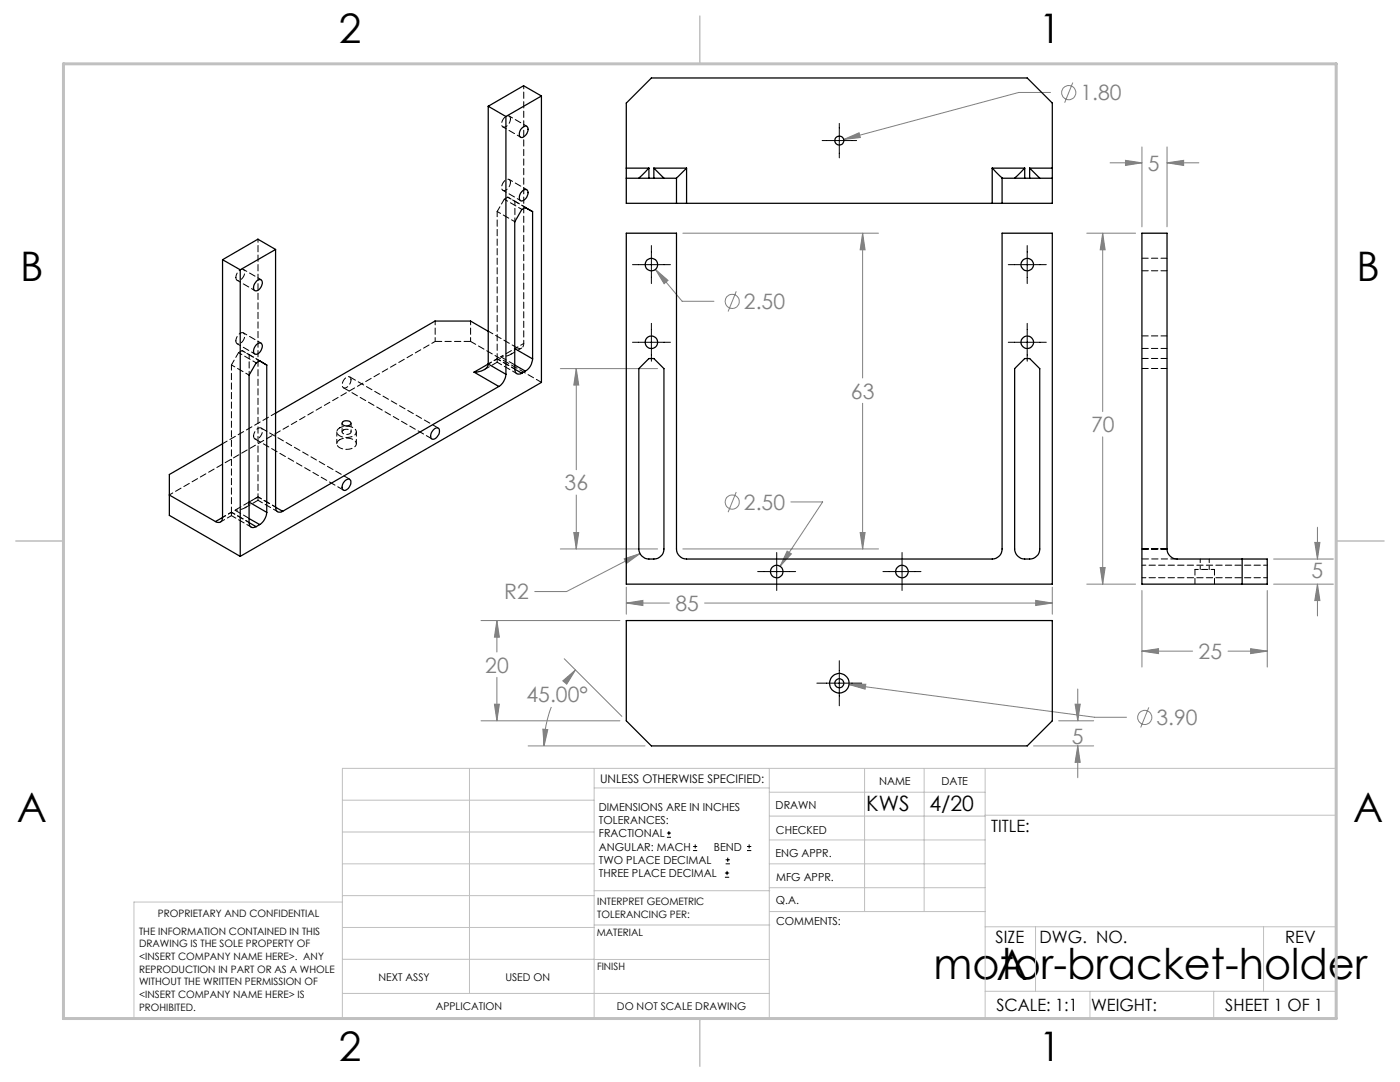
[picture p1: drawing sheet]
<svg xmlns="http://www.w3.org/2000/svg" width="279mm" height="216mm" viewBox="0 0 279 216" stroke-linecap="round" stroke-linejoin="round" font-family="sans-serif">
<g fill="none" stroke="#808080" stroke-width=".2">
<path d="M209.7 18.5h-6.4l-34.9 9.3M214.1 16.5l-1.6 4M168.4 27.8l3-1.3 .3 .9zM221.5 32.5h6.4M224.6 32l3.3 .5-3.3 .5zM227.9 29.3v16M232.9 32.5l3.3-.5v1zM232.9 29.3v16M232.9 32.5h6.4M130.8 53.8l2.5 2.2-.8 .6zM130.8 53.8l5.3 6.3h6.4M136.3 46.5h39"/>
<path d="M146.9 58.1l-1.6 4.1M172.2 46.5l.4 3.3h-.9zM172.2 46.5v28.9M216.9 46.5h9.7M220.1 46.5l.5 3.3h-1zM220.1 46.5v35.6M111.8 73.6h19.4M115 73.6l.5 3.2h-1zM115 73.6v20.1M115 98.8v10.7M146.9 98.2l-1.6 4M172.2 80.5v29"/>
<path d="M220.1 87.2v29.4M111.8 109.5h19.4M114.5 106.3h1l-.5 3.2zM124.6 111.5l3.1-1-2.7 1.9zM125 117.2v5.4M127.7 110.5l-14.6 7.5h-6.4M136.3 109.5h39M157.1 110l.8 .5-2.2 2.5zM157.8 100.2h6.4l-8.5 12.8M171.7 106.3h.9l-.4 3.2zM206.7 119.8l3.3 .5-3.3 .5zM210 117.2v5.4"/>
<path d="M216.9 116.6h9.7M219.6 113.2h1l-.5 3.4zM227.9 117.8v15.3M252.9 117.8v15.3M254.2 111.5h11.9M254.2 116.6h11.9M262.4 108.2h1l-.5 3.3zM262.9 116.6l.5 3.2h-1zM262.9 105.2v6.3M262.9 116.6v6.3M96 123.8h27.7M99.2 123.8v6.3"/>
<path d="M99.2 135.1v8.7M99.2 123.8l.5 3.3h-1zM112.3 135.9l2.6-2.2-1.8 2.8zM112.6 131.4l11.5 11.5M114.9 133.7l-2.1 2.4M125 120.3l3.3-.5v1zM125 120.3h8.6M140.6 120.3h69.4M169.4 136.6l3.4-.1-.2 1zM169.4 136.6l49.1 6.5h6.3M215.1 137.5v6.3M227.9 129.9h10.1"/>
<path d="M227.9 129.9l3.3-.5v1zM245.1 129.9h7.8M249.6 129.4l3.3 .5-3.3 .5zM96 143.8h27.7M98.7 140.5h1l-.5 3.3zM105.4 148.8h23.3M108.3 145.5l1 .1-.7 3.2zM110 141.1a20.8 20.8 0 0 0-1.4 7.7M206.3 148.8h12M211.3 143.8h7M214.6 140.5h1l-.5 3.3zM215.1 148.8v6.4"/>
<path d="M215.1 148.8l.5 3.3h-1zM229.3 141.1l-1.7 4.1"/>
<circle cx="213.3" cy="18.5" r="1.41"/>
<circle cx="146.1" cy="60.1" r="1.41"/>
<circle cx="146.1" cy="100.2" r="1.41"/>
<circle cx="228.5" cy="143.2" r="1.41"/>
</g>
<g fill="none" stroke="#000" stroke-width=".2">
<path d="M164.1 28h6.9M167.5 24.6v6.9M126.2 52.8h7.6M130 49v7.6M201.2 52.8h7.6M205 49v7.6M126.2 68.3h7.6M130 64.5v7.6M201.2 68.3h7.6M205 64.5v7.6M151.2 114.1h7.6M155 110.2v7.6"/>
<path d="M176.2 114.1h7.6M180 110.2v7.6M163 136.3h9M167.5 131.8v9M133.1 167.1h.8M133.1 166.2h.8M133.5 165.8v.9M138.3 169.7h.8M138.3 168.9h.8M138.7 168.5v.8M144.7 175h.8M144.7 174.2h.8"/>
<path d="M144.8 172.4h.9M144.8 171.6h.9M145.1 173.8v.8M145.2 171.1v.9M149.1 169.7h.8M149.1 168.9h.8M149.5 168.5v.8"/>
</g>
<g fill="none" stroke="#c0c0c0" stroke-width=".2">
<path d="M68.3 159.7h50.3M93.7 153.3v44.9M118.6 153.3v49.9M118.6 157.2h34.9M153.5 153.3v49.9M153.5 158.1h43.1M172.5 153.3v28.6M184.4 153.3v28.6M196.6 153.3v49.9M68.3 180h-41.6v23.2h240v-49.9h-198.4v49.9M68.3 178.7h50.3M68.3 172.4h50.3"/>
<path d="M68.3 166h50.3M118.6 177.7h35M153.5 167.6h43.1M153.5 162.8h43.1M153.5 172.4h43.1M153.5 177.1h43.1M196.6 162.7h70.1M68.3 198.2h85.2M68.3 191.4l85.2 .1M68.3 185.1h50.3M118.6 184.6h35M153.6 181.9h43"/>
<path d="M196.6 197.8h70.1M196.6 184.9h70.1M206.7 184.9v12.9M217.5 197.8v5.4M242.2 197.8v5.4M252.2 184.9v12.9"/>
</g>
<path d="M139.7 3.2v9.5M3.1 107.9h9.6M266.7 107.9h9.5M139.7 203.2v9.6" fill="none" stroke="#c0c0c0" stroke-width=".3"/>
<path d="M12.7 12.7h254v190.5h-254z" fill="none" stroke="#c0c0c0" stroke-width=".6"/>
<path d="M114.5 106.3h1l-.5 3.2zM115 73.6l.5 3.2h-1zM124.6 111.5l.4 .9 2.7-1.9zM157.1 110l-1.4 3 2.2-2.5zM130.8 53.8l1.7 2.8 .8-.6zM171.7 106.3h.9l-.4 3.2zM172.2 46.5l.4 3.3h-.9zM262.4 108.2h1l-.5 3.3zM262.9 116.6l.5 3.2h-1zM219.6 113.2h1l-.5 3.4zM220.1 46.5l.5 3.3h-1zM224.6 32l3.3 .5-3.3 .5zM232.9 32.5l3.3-.5v1zM227.9 129.9l3.3-.5v1zM249.6 129.4l3.3 .5-3.3 .5zM99.2 123.8l.5 3.3h-1zM98.7 140.5h1l-.5 3.3zM125 120.3l3.3-.5v1zM206.7 119.8l3.3 .5-3.3 .5zM169.4 136.6l3.2 .9 .2-1zM112.3 135.9l2.6-2.2-1.8 2.8zM108.3 145.5l1 .1-.7 3.2zM215.1 148.8l.5 3.3h-1zM214.6 140.5h1l-.5 3.3zM168.4 27.8l3.3-.4-.3-.9z" fill="#808080"/>
<g fill="none" stroke="#000" stroke-width=".25">
<path d="M108.1 19.2l-7.1 4M108.1 19.2v57.1l-60.2 34.7M108.1 19.2l-3.6-2.1-7.1 4.1M97.4 21.2l3.6 2M97.4 21.2v51.4M101 23.2v51.5M104.1 38.2a.66 .66 0 0 1 .9-.4 .66 .66 0 0 1 .4 .9 1.56 1.56 0 0 1-1.5 1.4 1.3 1.3 0 0 1 .2-1.9zM104.1 25.6l.3-.2a.61 .61 0 0 1 .8-.2 .61 .61 0 0 1 .2 .9 1.56 1.56 0 0 1-1.5 1.3 1.3 1.3 0 0 1 .2-1.8zM125 33.5v2.1M125 33.5v-12.9l5-5h75l5 5v12.9M125 35.6v5h10M125 35.6h10"/>
<path d="M125 33.5h4.5M129.5 33.5l-2 2.1M129.5 33.5v2.1M130.5 33.5l2 2.1M130.5 33.5h6.5M130.5 33.5v2.1M135 35.6v5M137 33.5l-2 2.1M137 33.5v7.1M198 33.5l2 2.1M198 33.5h6.5M198 33.5v7.1"/>
<path d="M200 35.6v5M200 35.6h10M204.5 33.5l-2 2.1M204.5 33.5v2.1M205.5 33.5l2 2.1M205.5 33.5h4.5M205.5 33.5v2.1M210 33.5v2.1M210 35.6v5h-10M44.4 51.8v51.5M44.4 51.8l3.5 2M47.9 53.8v57.2"/>
<path d="M51.2 56.1a.65 .65 0 0 1 .9-.2 .65 .65 0 0 1 .2 .9 1.15 1.15 0 0 1-1.6 1.1l-.1-.5 .1-.5zM55 49.8l-7.1 4M55 49.8v51.4M55 49.8l-3.5-2.1-7.1 4.1M125 46.5h10v63a2.05 2.05 0 0 0 2 2h61a1.99 1.99 0 0 0 2-2v-63h10v70.1h-85zM135 40.6h2M137 40.6h61M198 40.6h2M227.9 46.5h5v63a2.05 2.05 0 0 0 2 2h18v5.1h-25zM51.2 68.8a.66 .66 0 0 1 .9-.3 .66 .66 0 0 1 .2 1 1.15 1.15 0 0 1-1.6 1l-.1-.4 .1-.6zM94.6 74.3l5 2.8M97.4 72.6a2.26 2.26 0 0 1-2.3 1.7h-.5"/>
<path d="M97.4 66.1l-3.5-2h-7.1l-31.8 18.3M97.4 72.6l3.6 2.1M97.4 72.6l-2.8 1.7M99.6 77.1l-43.2 24.9M101 74.7a3.2 3.2 0 0 1-1.4 2.4M102.7 73.7a.86 .86 0 0 0 .4 .9 .86 .86 0 0 0 1-.1M102.7 69.6l3.6 2M102.7 72.8l2.1 1.2M102.7 73.7l1.4 .8M104.8 74l-.7 .5M106.3 71.6a2.99 2.99 0 0 1-1.5 2.4M106.3 71.6v-29.4l-1.5-.8-.7 .4-1.4 2.5v29.4"/>
<path d="M127.5 73.6l2-2.1h1l2 2.1v35.9a2.05 2.05 0 0 1-2 2 2.31 2.31 0 0 1-3-2zM204.5 71.5h1l2 2.1v35.9a2.05 2.05 0 0 1-2 2 2.31 2.31 0 0 1-3-2v-35.9zM33.8 98.8l9.2 5.3M44.4 88.5l-10.6 6.2v8.1l14.1 8.2M68.4 84.2a1.1 1.1 0 0 1 1.7 .3 1.02 1.02 0 0 1-1.8-.1zM68.9 95.9a.67 .67 0 0 1 .9-.2 .67 .67 0 0 1 .2 .9 1.37 1.37 0 0 1-1.5 1.2 1.4 1.4 0 0 1 .4-1.9zM86.6 85.7a.66 .66 0 0 1 .9-.2 .66 .66 0 0 1 .2 .9 1.37 1.37 0 0 1-1.5 1.2 1.41 1.41 0 0 1 .4-1.9zM44.4 103.3a.86 .86 0 0 1-.4 .9 .86 .86 0 0 1-1-.1M44.4 103.3l-1.4 .8M49.7 104.3a.86 .86 0 0 0 .4 .9 .86 .86 0 0 0 1-.1M49.7 100.2l3.5 2M49.7 103.5l2.1 1.2"/>
<path d="M49.7 104.3l1.4 .8M51.8 104.7l-.7 .4M53.2 102.2a3.2 3.2 0 0 1-1.4 2.5M53.2 102.2v-29.4l-1.4-.8-.7 .4-1.4 2.5v29.4M55 101.2a.86 .86 0 0 0 .4 .9 .86 .86 0 0 0 1-.1M55 101.2l1.4 .8M247.9 111.5v5.1M125 123.8h85v20l-5 5h-75l-5-5z"/>
<circle cx="167.5" cy="28.1" r=".89"/>
<circle cx="130" cy="52.8" r="1.25"/>
<circle cx="205" cy="52.8" r="1.25"/>
<circle cx="130" cy="68.3" r="1.24"/>
<circle cx="205" cy="68.3" r="1.25"/>
<circle cx="155" cy="114" r="1.25"/>
<circle cx="180" cy="114" r="1.25"/>
<circle cx="167.5" cy="136.3" r=".89"/>
<circle cx="167.5" cy="136.3" r="1.96"/>
</g>
<g fill="none" stroke="#000" stroke-width=".2" stroke-dasharray="1.3 .6">
<path d="M227.9 54h5M232.9 51.5h-5M68.5 77.4l17.7 10.2M86.8 68.1h7.1M99.9 71.2l2.9 1.6M227.9 69.5h5M232.9 73.5h-5M232.9 71.5h-5M232.9 67h-5M50.9 87.6l17.6 10.2M69.8 95.6l-17.7-10.2M87.5 85.4l-17.7-10.2"/>
<path d="M46.9 101.8l2.8 1.6M227.9 109.5h5M232.9 109.5h-5M234.9 111.5h-7"/>
</g>
<path d="M97.5 72.6l1.7-1M99.2 71.6l-1.7 1M104.5 68.5v-51.4M104.5 68.5l-1.7 1.1M51.5 99.2v-51.5M51.5 99.2l-1.8 1M44.4 103.2l1.8-1M46.2 102.2l-1.8 1M242.4 113.6h-3.9" fill="none" stroke="#000" stroke-width=".2" stroke-dasharray="1.3 .6" stroke-dashoffset=".6"/>
<g fill="none" stroke="#000" stroke-width=".2" stroke-dasharray="1.3 .6" stroke-dashoffset=".5">
<path d="M100.4 25.3l3.5 2.1M100.4 38l3.5 2M100.6 39.8l3.6 2M101.3 39.3l3.6 2.1M105.2 25.2l-3.6-2M105.2 37.9l-3.6-2.1M47.3 55.9l3.6 2.1M52.1 55.8l-3.5-2M99.2 42.2l3.6 2M102.8 40.2v4M46.2 72.8l3.5 2.1M47.3 68.6l3.6 2"/>
<path d="M47.6 70.4l3.5 2M48.3 70l3.5 2M49.7 70.8v4.1M52.1 68.5l-3.5-2.1M86.8 68.1l-53 30.6M86.8 64v4.1M93.9 68.1v-4.1M99.2 71.6l3.6 2M103.1 69.4a.86 .86 0 0 0 1 .1 .86 .86 0 0 0 .4-1M51.5 99.2l3.5 2M67.8 85.4a2.71 2.71 0 0 1 3.2 .4 1.16 1.16 0 0 1-1.3 1.5 2.09 2.09 0 0 1-2.5-1.1l.2-.4 .4-.4M67.8 87.7a2.71 2.71 0 0 1 3.2 .5 1.16 1.16 0 0 1-1.3 1.4 2.09 2.09 0 0 1-2.5-1l.2-.5 .4-.4"/>
<path d="M46.2 102.2l3.5 2.1M55 101.2l-3.5-2M227.9 115.3h25M239.5 111.5v2.1M241.3 113.6v-2.1M252.9 112.8h-25"/>
</g>
<path d="M96.6 73.8l2.6-1.5M108.1 76.3l-14.2-8.2M48.9 101.3l2.6-1.5M238.5 113.6v2.9M242.4 116.5v-2.9" fill="none" stroke="#000" stroke-width=".2" stroke-dasharray="1.3 .6" stroke-dashoffset=".1"/>
<g fill="none" stroke="#000" stroke-width=".2" stroke-dasharray="1.3 .6" stroke-dashoffset=".3">
<path d="M101.9 23.7a.64 .64 0 0 0-.6-.6 .64 .64 0 0 0-.7 .4 1.23 1.23 0 0 0-.2 1.8 1.52 1.52 0 0 0 1.5-1.6M101.9 36.4a.64 .64 0 0 0-.6-.7 .64 .64 0 0 0-.7 .5 1.23 1.23 0 0 0-.2 1.8 1.52 1.52 0 0 0 1.5-1.6M47.1 55.4a.64 .64 0 0 0 .5 .6 .64 .64 0 0 0 .7-.4 1.23 1.23 0 0 0 .2-1.9 1.52 1.52 0 0 0-1.4 1.7M47.1 68a.64 .64 0 0 0 .5 .7 .64 .64 0 0 0 .7-.5 1.23 1.23 0 0 0 .2-1.8 1.52 1.52 0 0 0-1.4 1.6M70.1 75.8a1.6 1.6 0 0 1-1.5 1.6 1.3 1.3 0 0 1 .4-2l.4-.2a.51 .51 0 0 1 .7 .6M99.2 71.6v.7M99.2 72.3l4 2.3M101.9 70.7l2.2-1.2M50.6 87a1.6 1.6 0 0 1 1.5-1.6 1.3 1.3 0 0 1-.4 2l-.5 .2a.51 .51 0 0 1-.6-.6M51.5 99.2v.6M51.5 99.8l3.9 2.3M68.5 85.8a1.05 1.05 0 0 1 1.6 .4 1.08 1.08 0 0 1-1.8 0l.2-.4"/>
<path d="M44 104.1l2.2-1.2M46.2 102.2v.7M46.2 102.9l3.9 2.3"/>
</g>
<path d="M99.2 42.2l1.4-2.4M46.2 72.8l1.4-2.4M97.5 66.1l5.6 3.3M99.2 71.6v-29.4M44.4 88.5l10.6-6.1M46.2 102.2v-29.4" fill="none" stroke="#000" stroke-width=".2" stroke-dasharray="1.3 .6" stroke-dashoffset=".2"/>
<path d="M100.6 39.8l.7-.5M102.8 40.2l2.1 1.2M47.6 70.4l.7-.4M49.7 70.8l2.1 1.2M67.2 86.2v2.3M71.1 88.5v-2.3" fill="none" stroke="#000" stroke-width=".2" stroke-dasharray="1.3 .6" stroke-dashoffset=".4"/>
<path d="M101.3 39.3l1.5 .9M48.3 70l1.4 .8M99.9 71.2a2.83 2.83 0 0 0 2.8-1.4l.1-.2M46.9 101.8a2.83 2.83 0 0 0 2.8-1.3v-.3" fill="none" stroke="#000" stroke-width=".2" stroke-dasharray="1.3 .6" stroke-dashoffset=".8"/>
<path d="M99.9 71.2l3.2-1.8" fill="none" stroke="#000" stroke-width=".2" stroke-dasharray="1.3 .6" stroke-dashoffset=".7"/>
<path d="M46.9 101.8l4.6-2.6" fill="none" stroke="#000" stroke-width=".2" stroke-dasharray="1.3 .6" stroke-dashoffset="-.1"/>
<path d="M68.3 84.5v1.7M70.1 86.2v-1.7" fill="none" stroke="#000" stroke-width=".2" stroke-dasharray="1.3 .6" stroke-dashoffset=".9"/>
<g font-size="8.5">
<text x="186.3" y="195.4">motor-bracket-holder</text>
<text x="198.9" y="195.5">A</text>
</g>
<g font-size="8.1">
<text x="67.6" y="8.5">2</text>
<text x="207.3" y="8.5">1</text>
<text x="4" y="56.2">B</text>
<text x="270.7" y="56.2">B</text>
<text x="3.3" y="164.1">A</text>
<text x="270" y="164.1">A</text>
<text x="67.6" y="211.7">2</text>
<text x="207.3" y="211.7">1</text>
</g>
<g font-size="4.2" fill="#808080">
<text x="215.6" y="20">1.80</text>
<text x="229" y="34.1">5</text>
<text x="148.5" y="61.7">2.50</text>
<text x="169.8" y="79.5">63</text>
<text x="217.7" y="86.2">70</text>
<text x="112.7" y="97.8">36</text>
<text x="148.5" y="101.7">2.50</text>
<text x="100.6" y="119.6">R2</text>
<text x="261.8" y="115.3">5</text>
<text x="134.8" y="121.9">85</text>
<text x="239.2" y="131.5">25</text>
<text x="96.8" y="134.2">20</text>
<text x="105.1" y="140.2">45.00°</text>
<text x="213.9" y="148.4">5</text>
<text x="230.8" y="144.7">3.90</text>
</g>
<g font-size="4.2">
<text x="172.9" y="161.8">KWS</text>
<text x="185.5" y="161.8">4/20</text>
</g>
<g font-size="3.4">
<text x="197.8" y="166">TITLE:</text>
<text x="198.7" y="188.1">SIZE</text>
<text x="207.5" y="188.1">DWG. NO.</text>
<text x="256.5" y="188.2">REV</text>
<text x="198.8" y="201.7">SCALE: 1:1</text>
<text x="217.7" y="201.8">WEIGHT:</text>
<text x="244.5" y="201.7">SHEET 1 OF 1</text>
</g>
<text font-size="2.4" x="119.8" y="156.2">UNLESS OTHERWISE SPECIFIED:</text>
<g font-size="2.2">
<text x="119.5" y="161.8">DIMENSIONS ARE IN INCHES</text>
<text x="154.8" y="161.4">DRAWN</text>
<text x="175.4" y="156.6">NAME</text>
<text x="187.9" y="156.7">DATE</text>
<text x="119.5" y="164.4">TOLERANCES:</text>
<text x="119.5" y="167.1">FRACTIONAL</text>
<text x="154.9" y="166.3">CHECKED</text>
<text x="119.5" y="169.7">ANGULAR: MACH</text>
<text x="119.5" y="172.4">TWO PLACE DECIMAL</text>
<text x="142.5" y="169.7">BEND</text>
<text x="154.8" y="171">ENG APPR.</text>
<text x="119.5" y="175">THREE PLACE DECIMAL</text>
<text x="154.9" y="175.7">MFG APPR.</text>
<text x="154.9" y="180.4">Q.A.</text>
<text x="154.9" y="184.6">COMMENTS:</text>
</g>
<g font-size="2.1">
<text x="75.5" y="195.7">NEXT ASSY</text>
<text x="100.9" y="195.7">USED ON</text>
<text x="86.9" y="201.5">APPLICATION</text>
<text x="123.1" y="201.6">DO NOT SCALE DRAWING</text>
</g>
<g font-size="2">
<text x="31.5" y="182.9">PROPRIETARY AND CONFIDENTIAL</text>
<text x="119.2" y="180.6">INTERPRET GEOMETRIC</text>
<text x="119.2" y="183.1">TOLERANCING PER:</text>
<text x="27.8" y="186.5">THE INFORMATION CONTAINED IN THIS</text>
<text x="27.8" y="189">DRAWING IS THE SOLE PROPERTY OF</text>
<text x="27.8" y="191.6">&lt;INSERT COMPANY NAME HERE&gt;. ANY</text>
<text x="119.1" y="186.7">MATERIAL</text>
<text x="27.8" y="194.1">REPRODUCTION IN PART OR AS A WHOLE</text>
<text x="27.8" y="196.6">WITHOUT THE WRITTEN PERMISSION OF</text>
<text x="119.1" y="193.5">FINISH</text>
<text x="27.8" y="199.1">&lt;INSERT COMPANY NAME HERE&gt; IS</text>
<text x="27.8" y="201.7">PROHIBITED.</text>
</g>
</svg>
